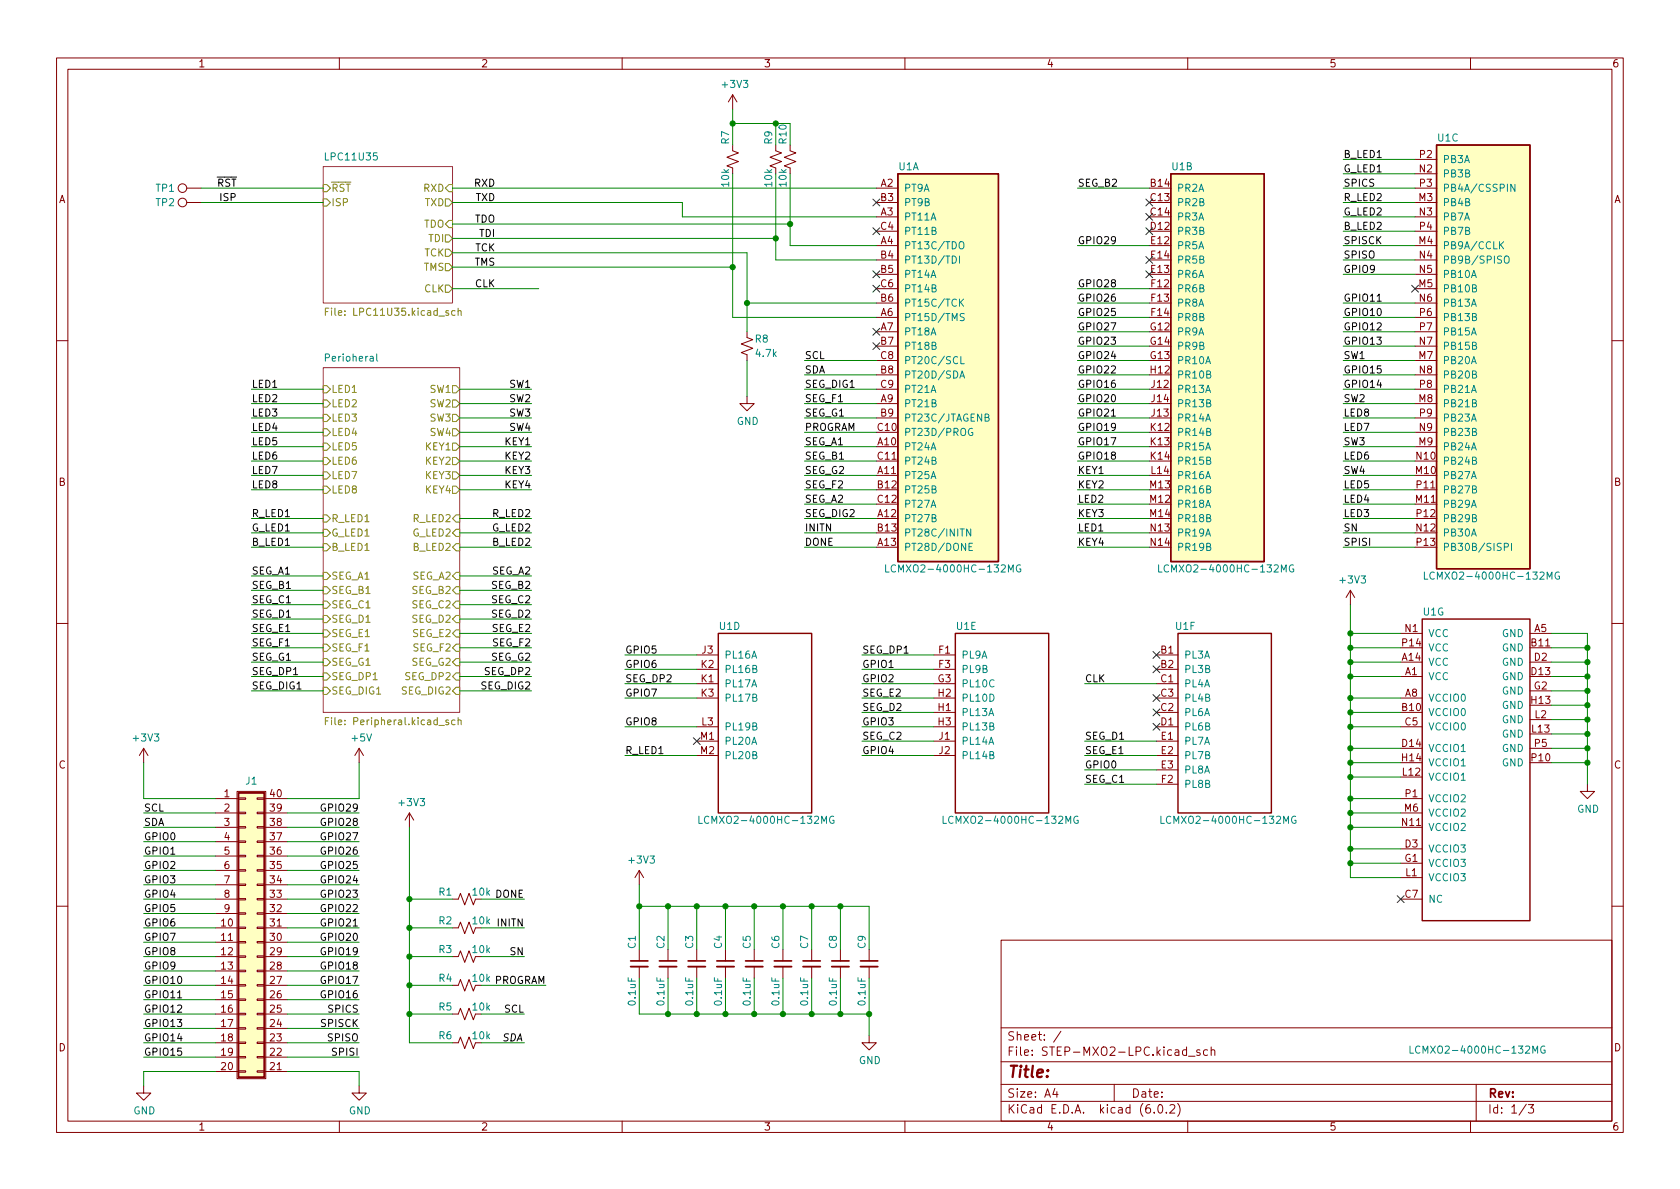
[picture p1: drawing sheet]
<svg xmlns="http://www.w3.org/2000/svg" width="297mm" height="210mm" viewBox="0 0 297 210" stroke-linecap="round" stroke-linejoin="round" font-family="sans-serif">
<g fill="none" stroke="#840000" stroke-width=".18">
<path d="M10 10.2h277v190.1h-277zM12 12.2h273v186.1h-273zM60 10.2v2M110 10.2v2M129.5 16.8l-.7 1.2M129.5 16.8v2.5M129.5 16.8l.8 1.2M160 10.2v2M210 10.2v2M260 10.2v2M33 35.8h2.6M33 33.3h2.6"/>
<path d="M129.5 25.6v1.1l1.1 .3-2.1 .8 2.1 .8-2.1 .7 1 .4M137.2 25.6v1.1l1 .3-2.1 .8 2.1 .8-2.1 .7 1.1 .4M139.7 25.6v1.1l1 .3-2 .8 2 .8-2 .7 1 .4M154.9 35.8h3.8M154.9 38.3h3.8M154.9 33.3h3.8M203.2 35.8h3.8M203.2 38.3h3.8M203.2 33.3h3.8M250.2 35.8h3.8M250.2 30.7h3.8M250.2 38.3h3.8"/>
<path d="M250.2 28.2h3.8M250.2 33.3h3.8M132.1 58.7v1l1 .4-2 .7 2 .8-2 .8 1 .3v1M154.9 43.4h3.8M154.9 51h3.8M154.9 46h3.8M154.9 48.5h3.8M154.9 53.6h3.8M154.9 40.9h3.8M154.9 56.1h3.8M154.9 58.7h3.8M203.2 43.4h3.8"/>
<path d="M203.2 51h3.8M203.2 46h3.8M203.2 48.5h3.8M203.2 53.6h3.8M203.2 40.9h3.8M203.2 56.1h3.8M203.2 58.7h3.8M250.2 43.4h3.8M250.2 51h3.8M250.2 46h3.8M250.2 48.5h3.8M250.2 53.6h3.8"/>
<path d="M250.2 40.9h3.8M250.2 56.1h3.8M250.2 58.7h3.8M10 60.2h2M132.1 70.1v1.3h1.2l-1.2 1.2-1.3-1.2h1.3M154.9 63.7h3.8M154.9 71.4h3.8M154.9 79h3.8M154.9 61.2h3.8M154.9 66.3h3.8M154.9 76.4h3.8M154.9 68.8h3.8"/>
<path d="M154.9 73.9h3.8M203.2 63.7h3.8M203.2 71.4h3.8M203.2 79h3.8M203.2 61.2h3.8M203.2 66.3h3.8M203.2 76.4h3.8M203.2 68.8h3.8M203.2 73.9h3.8M250.2 63.7h3.8M250.2 71.4h3.8M250.2 79h3.8"/>
<path d="M250.2 61.2h3.8M250.2 66.3h3.8M250.2 76.4h3.8M250.2 68.8h3.8M250.2 73.9h3.8M285 60.2h2M154.9 84.1h3.8M154.9 89.1h3.8M154.9 81.5h3.8M154.9 94.2h3.8M154.9 86.6h3.8M154.9 91.7h3.8"/>
<path d="M154.9 96.8h3.8M203.2 84.1h3.8M203.2 89.1h3.8M203.2 81.5h3.8M203.2 94.2h3.8M203.2 86.6h3.8M203.2 91.7h3.8M203.2 96.8h3.8M223.5 82.8h.1M250.2 84.1h3.8M250.2 89.1h3.8M250.2 81.5h3.8"/>
<path d="M250.2 94.2h3.8M250.2 86.6h3.8M250.2 91.7h3.8M250.2 96.8h3.8M10 110.2h2M123.2 115.8h3.8M123.2 118.4h3.8M165.1 115.8h3.8M165.1 118.4h3.8M204.5 115.8h3.8M204.5 118.4h3.8M238.8 104.4l-.8 1.3"/>
<path d="M238.8 104.4v2.5M238.8 104.4l.7 1.3M247.6 119.6h3.9M247.6 117.1h3.9M247.6 112h3.9M247.6 114.5h3.9M270.5 119.6h3.8M270.5 117.1h3.8M270.5 112h3.8M270.5 114.5h3.8M285 110.2h2M25.4 132.3l-.8 1.3"/>
<path d="M25.4 132.3v2.6M25.4 132.3l.8 1.3M41.9 139.9h5.1v50.8h-5.1zM63.5 132.3l-.8 1.3M63.5 132.3v2.6M63.5 132.3l.8 1.3M123.2 120.9h3.8M123.2 123.4h3.8M123.2 128.5h3.8M123.2 131.1h3.8M123.2 133.6h3.8M165.1 120.9h3.8"/>
<path d="M165.1 126h3.8M165.1 123.4h3.8M165.1 128.5h3.8M165.1 131.1h3.8M165.1 133.6h3.8M204.5 120.9h3.8M204.5 126h3.8M204.5 123.4h3.8M204.5 128.5h3.8M204.5 131.1h3.8M204.5 133.6h3.8M204.5 136.1h3.8"/>
<path d="M204.5 138.7h3.8M247.6 126h3.9M247.6 123.4h3.9M247.6 128.5h3.9M247.6 132.3h3.9M247.6 134.9h3.9M247.6 137.4h3.9M270.5 132.3h3.8M270.5 122.2h3.8M270.5 124.7h3.8M270.5 134.9h3.8M270.5 129.8h3.8"/>
<path d="M270.5 127.2h3.8M280.7 138.7v1.2h1.2l-1.2 1.3-1.3-1.3h1.3M38.1 159h4.1M38.1 143.8h4.1M38.1 146.3h4.1M38.1 141.2h4.1M38.1 156.5h4.1M38.1 153.9h4.1M38.1 151.4h4.1M38.1 148.8h4.1M42.2 158.9h1.2v.2h-1.2zM42.2 156.3h1.2v.3h-1.2z"/>
<path d="M42.2 153.8h1.2v.2h-1.2zM42.2 151.3h1.2v.2h-1.2zM42.2 148.7h1.2v.3h-1.2zM42.2 146.2h1.2v.2h-1.2zM42.2 143.6h1.2v.3h-1.2zM42.2 141.1h1.2v.2h-1.2zM45.5 158.9h1.2v.2h-1.2zM45.5 156.3h1.2v.3h-1.2zM45.5 153.8h1.2v.2h-1.2zM45.5 151.3h1.2v.2h-1.2zM45.5 148.7h1.2v.3h-1.2zM45.5 146.2h1.2v.2h-1.2z"/>
<path d="M45.5 143.6h1.2v.3h-1.2zM45.5 141.1h1.2v.2h-1.2zM46.7 159h4.1M46.7 143.8h4.1M46.7 146.3h4.1M46.7 141.2h4.1M46.7 156.5h4.1M46.7 153.9h4.1M46.7 151.4h4.1M46.7 148.8h4.1M72.4 143.8l-.8 1.2M72.4 143.8v2.5"/>
<path d="M72.4 143.8l.8 1.2M80 159h1l.4-1 .8 2 .7-2 .8 2 .4-1M113 153.9v2.6M113 153.9l-.7 1.3M113 153.9l.8 1.3M247.6 159h3.9M247.6 150.1h3.9M247.6 152.6h3.9M247.6 155.2h3.9M247.6 143.8h3.9M247.6 146.3h3.9M247.6 141.2h3.9"/>
<path d="M10 160.2h2M38.1 164.1h4.1M38.1 174.2h4.1M38.1 169.2h4.1M38.1 179.3h4.1M38.1 166.6h4.1M38.1 171.7h4.1M38.1 176.8h4.1M38.1 161.5h4.1M42.2 179.2h1.2v.2h-1.2zM42.2 176.7h1.2v.2h-1.2zM42.2 174.1h1.2v.3h-1.2z"/>
<path d="M42.2 171.6h1.2v.2h-1.2zM42.2 169h1.2v.3h-1.2zM42.2 166.5h1.2v.2h-1.2zM42.2 164h1.2v.2h-1.2zM42.2 161.4h1.2v.3h-1.2zM45.5 179.2h1.2v.2h-1.2zM45.5 176.7h1.2v.2h-1.2zM45.5 174.1h1.2v.3h-1.2zM45.5 171.6h1.2v.2h-1.2zM45.5 169h1.2v.3h-1.2zM45.5 166.5h1.2v.2h-1.2zM45.5 164h1.2v.2h-1.2z"/>
<path d="M45.5 161.4h1.2v.3h-1.2zM46.7 164.1h4.1M46.7 174.2h4.1M46.7 169.2h4.1M46.7 179.3h4.1M46.7 166.6h4.1M46.7 171.7h4.1M46.7 176.8h4.1M46.7 161.5h4.1M80 164.1h1l.4-1 .8 2 .7-2 .8 2 .4-1M80 174.2h1l.4-1 .8 2.1 .7-2.1 .8 2.1 .4-1.1M80 169.2h1l.4-1.1 .8 2.1 .7-2.1 .8 2.1 .4-1"/>
<path d="M80 179.3h1l.4-1 .8 2 .7-2 .8 2 .4-1M113 167.9v2M113 170.9v2.1M118.1 167.9v2M118.1 170.9v2.1M123.2 167.9v2M123.2 170.9v2.1M128.3 167.9v2M128.3 170.9v2.1M133.3 167.9v2M133.3 170.9v2.1M138.4 167.9v2"/>
<path d="M138.4 170.9v2.1M143.5 167.9v2M143.5 170.9v2.1M148.6 167.9v2M148.6 170.9v2.1M153.7 167.9v2M153.7 170.9v2.1M177 166.3h108v32h-108zM285 160.2h2M25.4 192v1.3h1.3l-1.3 1.3-1.3-1.3h1.3M38.1 184.4h4.1M38.1 181.9h4.1"/>
<path d="M38.1 186.9h4.1M38.1 189.5h4.1M42.2 189.4h1.2v.2h-1.2zM42.2 186.8h1.2v.3h-1.2zM42.2 184.3h1.2v.2h-1.2zM42.2 181.7h1.2v.3h-1.2zM45.5 189.4h1.2v.2h-1.2zM45.5 186.8h1.2v.3h-1.2zM45.5 184.3h1.2v.2h-1.2zM45.5 181.7h1.2v.3h-1.2zM46.7 184.4h4.1M46.7 181.9h4.1"/>
<path d="M46.7 186.9h4.1M46.7 189.5h4.1M60 198.3v2M63.5 192v1.3h1.3l-1.3 1.3-1.3-1.3h1.3M80 184.4h1l.4-1 .8 2 .7-2 .8 2 .4-1M110 198.3v2M153.7 183.1v1.3h1.2l-1.2 1.3-1.3-1.3h1.3M160 198.3v2M177 194.8h108M177 191.8h108M177 187.8h108M177 181.8h108"/>
<path d="M186.5 192.5l-.4 1h1M186.9 193v1M187.6 182.4l-1.3 1.9M197 191.8v3M204.1 196.7v.1M204.9 195.4l.2-.1a.81 .81 0 0 1 .6 .7 .81 .81 0 0 1-.3 .8h-.2a.81 .81 0 0 1-.6-.6 .81 .81 0 0 1 .3-.8zM206.2 196.7v.1M206.9 195.5l.5-.2 .2 .2 .1 .3-.9 1h.9M208.2 195.1a1.72 1.72 0 0 1 0 2.3M210 198.3v2M210.1 186.8h1.2M212.1 185.7l-.3-.1-.2 .2v.3l.5 .1v.4h-.5"/>
<path d="M213.5 185.7l-.4-.1-.3 .3v.4l.1 .3h.6M214.1 185.8l.3-.2 .3 .1 .1 .9M214.1 185.1v1.5M260 198.3v2M261 191.8v6.5M269.9 195.3l-1.3 1.9M270.2 195.3h1l-.6 .6 .5 .1v.7l-.2 .1h-.5l-.2-.1"/>
<circle cx="32.3" cy="33.3" r=".76"/>
<circle cx="32.3" cy="35.8" r=".76"/>
</g>
<g fill="#fff" stroke="#fff" stroke-width=".18">
<path d="M57.1 29.5h22.9v24.1h-22.9z"/>
<path d="M57.1 65h24.2v61h-24.2z"/>
</g>
<path d="M57.1 29.5h22.9v24.1h-22.9zM57.1 65h24.2v61h-24.2z" fill="none" stroke="#840084" stroke-width=".18"/>
<g fill="none" stroke="#848400" stroke-width=".18">
<path d="M57.1 32.6h.7l.6 .7-.6 .6h-.7zM57.1 35.2h.7l.6 .6-.6 .6h-.7zM78.7 35.2h.7l.6 .6-.6 .6h-.7zM78.7 33.3l.7-.7h.6v1.3h-.6zM78.7 39.6l.7-.6h.6v1.3h-.6zM57.5 55.1h.5M58.1 54.5h-.6v1.3M78.7 41.5h.7l.6 .7-.6 .6h-.7zM78.7 46.6h.7l.6 .6-.6 .7h-.7zM78.7 44.1h.7l.6 .6-.6 .6h-.7zM78.7 50.4h.7l.6 .6-.6 .7h-.7zM80.5 55l-.4-.1-.3 .3 .2 .5h.5"/>
<path d="M81 55l.2-.1 .3 .1v.8M81 54.5v1.3M57.1 78.4h.7l.6 .6-.6 .6h-.7zM57.1 75.8h.7l.6 .6-.6 .7h-.7zM57.1 73.3h.7l.6 .6-.6 .6h-.7zM57.1 70.7h.7l.6 .7-.6 .6h-.7zM57.1 68.2h.7l.6 .6-.6 .7h-.7zM80 68.2h.6l.7 .6-.7 .7h-.6zM80 78.4h.6l.7 .6-.7 .6h-.6zM80 75.8h.6l.7 .6-.7 .7h-.6zM80 73.3h.6l.7 .6-.7 .6h-.6zM80 70.7h.6l.7 .7-.7 .6h-.6z"/>
<path d="M57.1 96.1h.7l.6 .7-.6 .6h-.7zM57.1 93.6h.7l.6 .6-.6 .7h-.7zM57.1 91.1h.7l.6 .6-.6 .6h-.7zM57.1 86h.7l.6 .6-.6 .6h-.7zM57.1 83.4h.7l.6 .7-.6 .6h-.7zM57.1 80.9h.7l.6 .6-.6 .7h-.7zM80 80.9h.6l.7 .6-.7 .7h-.6zM80 83.4h.6l.7 .7-.7 .6h-.6zM80 86h.6l.7 .6-.7 .6h-.6zM80 96.8l.6-.7h.7v1.3h-.7zM80.6 93.6h.7v1.3h-.7l-.6-.7zM80.6 91.1h.7v1.2h-.7l-.6-.6z"/>
<path d="M57.1 101.2h.7l.6 .6-.6 .7h-.7zM57.1 103.8h.7l.6 .6-.6 .6h-.7zM57.1 106.3h.7l.6 .6-.6 .7h-.7zM57.1 108.8h.7l.6 .7-.6 .6h-.7zM57.1 111.4h.7l.6 .6-.6 .6h-.7zM57.1 113.9h.7l.6 .6-.6 .7h-.7zM57.1 116.5h.7l.6 .6-.6 .6h-.7zM57.1 119h.7l.6 .6-.6 .7h-.7zM80 104.4l.6-.6h.7v1.2h-.7zM80 114.5l.6-.6h.7v1.3h-.7zM80.6 101.2h.7v1.3h-.7l-.6-.7zM80.6 106.3h.7v1.3h-.7l-.6-.7z"/>
<path d="M80.6 108.8h.7v1.3h-.7l-.6-.6zM80.6 111.4h.7v1.2h-.7l-.6-.6zM80.6 116.5h.7v1.2h-.7l-.6-.6zM80.6 119h.7v1.3h-.7l-.6-.7zM57.1 121.5h.7l.6 .7-.6 .6h-.7zM57.5 127.5h.5M58.1 126.9h-.6v1.3M80.5 127.4l-.4-.1-.3 .3 .2 .5h.5M80.6 121.5h.7v1.3h-.7l-.6-.6zM81 127.4l.2-.1 .3 .1v.8M81 126.9v1.3"/>
</g>
<g fill="none" stroke="#008484" stroke-width=".18">
<path d="M267.9 32.6v1.2l-.8-1.2v1.2M168.4 45.3a.64 .64 0 0 1 .7 .6 .64 .64 0 0 1-.7 .6zM169.6 42.9l.3-.2a.43 .43 0 0 1 .5 .5v.4a.42 .42 0 0 1-.4 .4 .42 .42 0 0 1-.4-.4zM169.6 45.3v1.2M169.8 53.4l.6 .8M170.4 52.9l-.8 .7M170.5 55.5l-.5-.1-.2 .2v.3l.6 .3 .1 .3-.3 .2-.4-.1M260.4 51l.5-.1 .1-.2v-.2l-.6-.1v1.2h.4l.2-.1 .1-.3-.3-.2M260.4 56h.5l.1-.2v-.2l-.6-.2v1.3h.4l.2-.1 .1-.3-.3-.3M265.3 43.3l.6 .7M265.9 42.7l-.8 .8M266 45.5l.3-.2a.43 .43 0 0 1 .5 .4v.4a.42 .42 0 0 1-.4 .5 .42 .42 0 0 1-.4-.5z"/>
<path d="M66.6 62.6v1.1l.2 .2M169.7 66.9l.4-1.3 .4 1.3M169.8 66.5h.6M169.9 63.1v1.2h.6M171.9 75.8a.59 .59 0 0 0-.7 .6 .59 .59 0 0 0 .7 .6l.1-.5h-.2M174.2 73.8h.5l.1-.2v-.3l-.6-.1v1.3h.5l.1-.1 .1-.3-.3-.3M260.4 71.3l.5-.1 .1-.2v-.2l-.6-.1v1.2h.4l.2-.1 .1-.3-.3-.2M260.4 61.1h.5l.1-.2v-.3l-.6-.1v1.3h.4l.2-.1 .1-.3-.3-.3M260.4 66.2l.5-.1 .1-.1v-.3l-.6-.1v1.3h.4l.2-.2 .1-.3-.3-.2M260.4 76.4l.5-.1 .1-.2v-.2l-.6-.1v1.2h.4l.2-.1 .1-.3-.3-.2M156.6 99.9v1.3h.6M171.3 96.7h.5"/>
<path d="M171.6 93.5v1.3l-.7-1.3v1.3M171.9 96.1h-.6v1.2h.6M180.4 99.9a.59 .59 0 0 0-.7 .6 .59 .59 0 0 0 .7 .6l.1-.5h-.3M204.9 99.9v1.3h.6M228.7 99.9a.59 .59 0 0 0-.8 .6 .59 .59 0 0 0 .8 .6v-.5h-.2M260.4 81.4h.5l.1-.2v-.2l-.6-.2v1.3h.4l.2-.1 .1-.3-.3-.3M260.4 86.5h.5l.1-.2v-.3l-.6-.1v1.3h.4l.2-.1 .1-.3-.3-.3M260.4 91.6l.5-.1 .1-.1v-.3l-.6-.1v1.3h.4l.2-.2 .1-.3-.3-.2M266 96.7h.6l.1-.2-.1-.3-.6-.1v1.2M267.2 96.1v1.2M158.3 100a.6 .6 0 0 0-.8 .4 .6 .6 0 0 0 .6 .8l.2-.2M206.6 100a.6 .6 0 0 0-.8 .4 .6 .6 0 0 0 .6 .8l.2-.2"/>
<path d="M251.8 101.2v1.2h.6M253.6 101.3a.6 .6 0 0 0-.8 .4 .6 .6 0 0 0 .6 .7l.2-.1M275.7 101.2a.59 .59 0 0 0-.8 .6 .59 .59 0 0 0 .8 .6v-.5h-.2M123.6 144.3v1.3h.6M125.3 144.5a.6 .6 0 0 0-.8 .4 .6 .6 0 0 0 .6 .7l.2-.1M147.4 144.4a.59 .59 0 0 0-.7 .6 .59 .59 0 0 0 .7 .5l.1-.4h-.3M166.8 144.3v1.3h.6M168.5 144.5a.6 .6 0 0 0-.8 .4 .6 .6 0 0 0 .6 .7l.2-.1M190.6 144.4a.59 .59 0 0 0-.8 .6 .59 .59 0 0 0 .8 .5v-.4h-.2M205.3 144.3v1.3h.6M207 144.5a.6 .6 0 0 0-.8 .4 .6 .6 0 0 0 .6 .7l.2-.1M229.1 144.4a.59 .59 0 0 0-.7 .6 .59 .59 0 0 0 .7 .5v-.4h-.2"/>
<path d="M249.3 185v1.2h.6M251.1 185.1a.6 .6 0 0 0-.9 .4 .6 .6 0 0 0 .6 .7l.3-.1M273.1 185a.59 .59 0 0 0-.7 .6 .59 .59 0 0 0 .7 .6l.1-.5h-.3"/>
</g>
<path d="M158.7 30.7h17.8v68.6h-17.8zM207 30.7h16.5v68.6h-16.5zM254 25.6h16.5v75h-16.5zM127 112h16.5v31.8h-16.5zM168.9 112h16.5v31.8h-16.5zM208.3 112h16.5v31.8h-16.5zM251.5 109.5h19v53.3h-19zM42.2 140.2h4.5v50.3h-4.5z" fill="none" stroke="#840000" stroke-width=".25"/>
<path d="M111.5 170.9h3.1M116.6 170.9h3M121.7 170.9h3M126.7 170.9h3.1M131.8 170.9h3.1M136.9 170.9h3.1M142 170.9h3M147.1 170.9h3M152.1 170.9h3.1" fill="none" stroke="#840000" stroke-width=".33"/>
<path d="M111.5 169.9h3.1M116.6 169.9h3M121.7 169.9h3M126.7 169.9h3.1M131.8 169.9h3.1M136.9 169.9h3.1M142 169.9h3M147.1 169.9h3M152.1 169.9h3.1" fill="none" stroke="#840000" stroke-width=".3"/>
<g fill="#ffffc2" stroke="#ffffc2" stroke-width=".18">
<path d="M254 25.6h16.5v75h-16.5z"/>
<path d="M207 30.7h16.5v68.6h-16.5z"/>
<path d="M158.7 30.7h17.8v68.6h-17.8z"/>
<path d="M42.2 140.2h4.5v50.3h-4.5z"/>
</g>
<path d="M243.5 53.3h.7M196.5 73.6h.7M31.4 176.5h.7" fill="none" stroke="#000" stroke-width=".18"/>
<g fill="none" stroke="#008400" stroke-width=".18">
<path d="M129.5 19.3v6.3M35.6 33.3h21.5M35.6 35.8h21.5M80 33.3h74.9M80 35.8h40.6v2.5h34.3M80 39.6h59.7M129.5 30.7v25.4h25.4M129.5 21.8h10.2v3.8M137.2 21.8v3.8M137.2 30.7v15.3h17.7M139.7 30.7v12.7h15.2M190.5 33.3h12.7"/>
<path d="M237.5 33.3h12.7M237.5 38.3h12.7M237.5 30.7h12.7M237.5 28.2h12.7M237.5 35.8h12.7M80 51h15.2M80 42.2h57.2M80 47.2h49.5M80 44.7h52.1v14M132.1 53.6h22.8M190.5 58.7h12.7M190.5 56.1h12.7"/>
<path d="M190.5 43.4h12.7M190.5 51h12.7M190.5 53.6h12.7M237.5 58.7h12.7M237.5 56.1h12.7M237.5 43.4h12.7M237.5 53.6h12.7M237.5 46h12.7M237.5 48.5h12.7M237.5 40.9h12.7M44.4 71.4h12.7M44.4 68.8h12.7"/>
<path d="M44.4 73.9h12.7M44.4 76.4h12.7M44.4 79h12.7M81.3 71.4h12.7M81.3 68.8h12.7M81.3 73.9h12.7M81.3 76.4h12.7M81.3 79h12.7M132.1 63.7v6.4M142.2 71.4h12.7M142.2 68.8h12.7M142.2 73.9h12.7"/>
<path d="M142.2 66.3h12.7M142.2 63.7h12.7M142.2 76.4h12.7M142.2 79h12.7M190.5 61.2h12.7M190.5 71.4h12.7M190.5 68.8h12.7M190.5 73.9h12.7M190.5 66.3h12.7M190.5 63.7h12.7M190.5 76.4h12.7M190.5 79h12.7"/>
<path d="M237.5 61.2h12.7M237.5 71.4h12.7M237.5 68.8h12.7M237.5 73.9h12.7M237.5 66.3h12.7M237.5 63.7h12.7M237.5 76.4h12.7M237.5 79h12.7M44.4 81.5h12.7M44.4 84.1h12.7M44.4 91.7h12.7M44.4 96.8h12.7"/>
<path d="M44.4 94.2h12.7M44.4 86.6h12.7M81.3 81.5h12.7M81.3 84.1h12.7M81.3 91.7h12.7M81.3 96.8h12.7M81.3 94.2h12.7M81.3 86.6h12.7M142.2 81.5h12.7M142.2 84.1h12.7M142.2 89.1h12.7M142.2 91.7h12.7"/>
<path d="M142.2 96.8h12.7M142.2 94.2h12.7M142.2 86.6h12.7M190.5 81.5h12.7M190.5 84.1h12.7M190.5 89.1h12.7M190.5 91.7h12.7M190.5 96.8h12.7M190.5 94.2h12.7M190.5 86.6h12.7M237.5 81.5h12.7M237.5 84.1h12.7"/>
<path d="M237.5 89.1h12.7M237.5 91.7h12.7M237.5 96.8h12.7M237.5 94.2h12.7M237.5 86.6h12.7M44.4 114.5h12.7M44.4 112h12.7M44.4 117.1h12.7M44.4 119.6h12.7M44.4 104.4h12.7M44.4 101.8h12.7M44.4 109.5h12.7"/>
<path d="M44.4 106.9h12.7M81.3 114.5h12.7M81.3 112h12.7M81.3 117.1h12.7M81.3 119.6h12.7M81.3 104.4h12.7M81.3 101.8h12.7M81.3 109.5h12.7M81.3 106.9h12.7M110.5 115.8h12.7M110.5 118.4h12.7M152.4 115.8h12.7"/>
<path d="M152.4 118.4h12.7M238.8 114.5h8.8M238.8 112h8.8M238.8 106.9v48.3h8.8M238.8 117.1h8.8M238.8 119.6h8.8M274.3 112h6.4v26.7M274.3 114.5h6.4M274.3 117.1h6.4M274.3 119.6h6.4M25.4 134.9v6.3h12.7M44.4 122.2h12.7"/>
<path d="M63.5 134.9v6.3h-12.7M81.3 122.2h12.7M110.5 123.4h12.7M110.5 128.5h12.7M110.5 120.9h12.7M110.5 133.6h12.7M152.4 126h12.7M152.4 123.4h12.7M152.4 128.5h12.7M152.4 120.9h12.7M152.4 133.6h12.7M152.4 131.1h12.7"/>
<path d="M191.8 120.9h12.7M191.8 133.6h12.7M191.8 131.1h12.7M191.8 138.7h12.7M191.8 136.1h12.7M238.8 134.9h8.8M238.8 132.3h8.8M238.8 126h8.8M238.8 123.4h8.8M238.8 128.5h8.8M238.8 137.4h8.8M274.3 134.9h6.4"/>
<path d="M274.3 122.2h6.4M274.3 124.7h6.4M274.3 127.2h6.4M274.3 132.3h6.4M274.3 129.8h6.4M25.4 143.8h12.7M25.4 146.3h12.7M25.4 159h12.7M25.4 156.5h12.7M25.4 153.9h12.7M25.4 151.4h12.7M25.4 148.8h12.7"/>
<path d="M50.8 143.8h12.7M50.8 146.3h12.7M50.8 159h12.7M50.8 156.5h12.7M50.8 153.9h12.7M50.8 151.4h12.7M50.8 148.8h12.7M72.4 159h7.6M72.4 146.3v38.1h7.6M85.1 159h7.6M113 156.5v11.4M238.8 141.2h8.8"/>
<path d="M238.8 143.8h8.8M238.8 146.3h8.8M238.8 150.1h8.8M238.8 152.6h8.8M25.4 179.3h12.7M25.4 174.2h12.7M25.4 169.2h12.7M25.4 164.1h12.7M25.4 176.8h12.7M25.4 171.7h12.7M25.4 161.5h12.7M25.4 166.6h12.7"/>
<path d="M50.8 179.3h12.7M50.8 174.2h12.7M50.8 169.2h12.7M50.8 164.1h12.7M50.8 176.8h12.7M50.8 171.7h12.7M50.8 161.5h12.7M50.8 166.6h12.7M72.4 179.3h7.6M72.4 174.2h7.6M72.4 169.2h7.6M72.4 164.1h7.6"/>
<path d="M85.1 179.3h7.6M85.1 174.2h11.4M85.1 169.2h7.6M85.1 164.1h7.6M113 160.3h40.7v7.6M113 173v6.3h40.7M118.1 160.3v7.6M118.1 173v6.3M123.2 160.3v7.6M123.2 173v6.3M128.3 160.3v7.6M128.3 173v6.3"/>
<path d="M133.3 160.3v7.6M133.3 173v6.3M138.4 160.3v7.6M138.4 173v6.3M143.5 160.3v7.6M143.5 173v6.3M148.6 160.3v7.6M148.6 173v6.3M153.7 173v10.1M25.4 184.4h12.7M25.4 181.9h12.7M25.4 186.9h12.7"/>
<path d="M38.1 189.5h-12.7v2.5M50.8 189.5h12.7v2.5M50.8 184.4h12.7M50.8 181.9h12.7M50.8 186.9h12.7M85.1 184.4h7.6"/>
</g>
<g fill="none" stroke="#000084" stroke-width=".18">
<path d="M154.3 35.2l1.2 1.2M155.5 35.2l-1.2 1.2M202.6 35.2l1.2 1.2M202.6 37.7l1.2 1.3M203.8 35.2l-1.2 1.2M203.8 37.7l-1.2 1.3M154.3 40.3l1.2 1.2M154.3 47.9l1.2 1.2M154.3 50.4l1.2 1.3M154.3 58.1l1.2 1.2M155.5 40.3l-1.2 1.2M155.5 47.9l-1.2 1.2"/>
<path d="M155.5 50.4l-1.2 1.3M155.5 58.1l-1.2 1.2M202.6 40.3l1.2 1.2M202.6 45.4l1.2 1.2M202.6 47.9l1.2 1.2M203.8 40.3l-1.2 1.2M203.8 45.4l-1.2 1.2M203.8 47.9l-1.2 1.2M249.6 50.4l1.2 1.3M250.8 50.4l-1.2 1.3M154.3 60.6l1.2 1.2M155.5 60.6l-1.2 1.2"/>
<path d="M203.9 115.2l1.2 1.2M203.9 117.7l1.2 1.3M205.1 115.2l-1.2 1.2M205.1 117.7l-1.2 1.3M122.6 130.4l1.2 1.3M123.8 130.4l-1.2 1.3M203.9 127.9l1.2 1.2M203.9 125.4l1.2 1.2M203.9 122.8l1.2 1.2M205.1 127.9l-1.2 1.2M205.1 125.4l-1.2 1.2M205.1 122.8l-1.2 1.2"/>
<path d="M247 158.4l1.3 1.2M248.3 158.4l-1.3 1.2"/>
</g>
<g fill="#008400" stroke="#008400" stroke-width=".18">
<circle cx="280.7" cy="114.5" r=".46"/>
<circle cx="280.7" cy="122.2" r=".46"/>
<circle cx="280.7" cy="124.7" r=".46"/>
<circle cx="280.7" cy="119.6" r=".46"/>
<circle cx="280.7" cy="134.9" r=".46"/>
<circle cx="238.8" cy="112" r=".46"/>
<circle cx="238.8" cy="114.5" r=".46"/>
<circle cx="280.7" cy="117.1" r=".46"/>
<circle cx="280.7" cy="127.2" r=".46"/>
<circle cx="280.7" cy="132.3" r=".46"/>
<circle cx="280.7" cy="129.8" r=".46"/>
<circle cx="238.8" cy="128.5" r=".46"/>
<circle cx="238.8" cy="137.4" r=".46"/>
<circle cx="238.8" cy="141.2" r=".46"/>
<circle cx="238.8" cy="152.6" r=".46"/>
<circle cx="238.8" cy="150.1" r=".46"/>
<circle cx="238.8" cy="132.3" r=".46"/>
<circle cx="238.8" cy="134.9" r=".46"/>
<circle cx="238.8" cy="143.8" r=".46"/>
<circle cx="238.8" cy="146.3" r=".46"/>
<circle cx="238.8" cy="126" r=".46"/>
<circle cx="238.8" cy="123.4" r=".46"/>
<circle cx="238.8" cy="117.1" r=".46"/>
<circle cx="238.8" cy="119.6" r=".46"/>
<circle cx="139.7" cy="39.6" r=".46"/>
<circle cx="137.2" cy="42.2" r=".46"/>
<circle cx="132.1" cy="53.6" r=".46"/>
<circle cx="129.5" cy="47.2" r=".46"/>
<circle cx="72.4" cy="164.1" r=".46"/>
<circle cx="72.4" cy="159" r=".46"/>
<circle cx="129.5" cy="21.8" r=".46"/>
<circle cx="137.2" cy="21.8" r=".46"/>
<circle cx="143.5" cy="160.3" r=".46"/>
<circle cx="113" cy="160.3" r=".46"/>
<circle cx="118.1" cy="179.3" r=".46"/>
<circle cx="72.4" cy="169.2" r=".46"/>
<circle cx="72.4" cy="174.2" r=".46"/>
<circle cx="72.4" cy="179.3" r=".46"/>
<circle cx="153.7" cy="179.3" r=".46"/>
<circle cx="148.6" cy="160.3" r=".46"/>
<circle cx="143.5" cy="179.3" r=".46"/>
<circle cx="148.6" cy="179.3" r=".46"/>
<circle cx="128.3" cy="179.3" r=".46"/>
<circle cx="133.3" cy="179.3" r=".46"/>
<circle cx="123.2" cy="179.3" r=".46"/>
<circle cx="118.1" cy="160.3" r=".46"/>
<circle cx="133.3" cy="160.3" r=".46"/>
<circle cx="128.3" cy="160.3" r=".46"/>
<circle cx="123.2" cy="160.3" r=".46"/>
<circle cx="138.4" cy="160.3" r=".46"/>
<circle cx="138.4" cy="179.3" r=".46"/>
</g>
<text font-size="2.8" fill="#840000" x="178" y="190.6">Title:</text>
<g font-size="2.1" fill="#840000">
<text x="178" y="184">Sheet: /</text>
<text x="178" y="186.7">File: STEP-MXO2-LPC.kicad_sch</text>
<text x="178" y="196.9">KiCad E.D.A. kicad (6.0.2)</text>
<text x="178" y="194.1">Size: A4</text>
<text x="200" y="194.1">Date:</text>
<text x="263" y="194.1">Rev:</text>
<text x="263" y="196.9">Id: 1/3</text>
</g>
<g font-size="1.8" fill="#840000">
<text x="35" y="11.9">1</text>
<text x="85" y="11.9">2</text>
<text x="135" y="11.9">3</text>
<text x="185" y="11.9">4</text>
<text x="235" y="11.9">5</text>
<text x="285" y="11.9">6</text>
<text x="251" y="27.9">P2</text>
<text x="10.3" y="35.9">A</text>
<text x="155.7" y="33">A2</text>
<text x="155.7" y="35.6">B3</text>
<text x="203.5" y="33">B14</text>
<text x="203.5" y="35.6">C13</text>
<text x="250.9" y="35.6">M3</text>
<text x="251" y="30.5">N2</text>
<text x="251" y="33">P3</text>
<text x="285.3" y="35.9">A</text>
<text x="155.7" y="38.1">A3</text>
<text x="155.7" y="40.6">C4</text>
<text x="203.5" y="38.1">C14</text>
<text x="203.5" y="40.6">D12</text>
<text x="251" y="38.1">N3</text>
<text x="251" y="40.6">P4</text>
<text x="155.7" y="43.2">A4</text>
<text x="155.7" y="45.7">B4</text>
<text x="203.5" y="43.2">E12</text>
<text x="203.5" y="45.7">E14</text>
<text x="250.9" y="43.2">M4</text>
<text x="251" y="45.7">N4</text>
<text x="155.7" y="48.3">B5</text>
<text x="155.7" y="53.3">B6</text>
<text x="155.7" y="50.8">C6</text>
<text x="203.5" y="48.3">E13</text>
<text x="203.6" y="50.8">F12</text>
<text x="203.6" y="53.3">F13</text>
<text x="250.9" y="50.8">M5</text>
<text x="251" y="48.3">N5</text>
<text x="251" y="53.3">N6</text>
<text x="155.7" y="55.9">A6</text>
<text x="155.7" y="58.4">A7</text>
<text x="203.4" y="58.4">G12</text>
<text x="203.6" y="55.9">F14</text>
<text x="251" y="55.9">P6</text>
<text x="251" y="58.4">P7</text>
<text x="155.7" y="61">B7</text>
<text x="155.7" y="63.5">C8</text>
<text x="203.4" y="63.5">G13</text>
<text x="203.4" y="61">G14</text>
<text x="250.9" y="63.5">M7</text>
<text x="251" y="61">N7</text>
<text x="155.7" y="71.1">A9</text>
<text x="155.7" y="66">B8</text>
<text x="155.7" y="68.6">C9</text>
<text x="203.5" y="66">H12</text>
<text x="203.6" y="68.6">J12</text>
<text x="203.6" y="71.1">J14</text>
<text x="250.9" y="71.1">M8</text>
<text x="251" y="66">N8</text>
<text x="251" y="68.6">P8</text>
<text x="155.2" y="76.2">C10</text>
<text x="155.7" y="73.7">B9</text>
<text x="203.5" y="76.2">K12</text>
<text x="203.6" y="73.7">J13</text>
<text x="251" y="76.2">N9</text>
<text x="251" y="73.7">P9</text>
<text x="155.2" y="78.7">A10</text>
<text x="155.2" y="83.8">A11</text>
<text x="155.2" y="81.3">C11</text>
<text x="203.5" y="78.7">K13</text>
<text x="203.5" y="81.3">K14</text>
<text x="203.6" y="83.8">L14</text>
<text x="250.4" y="83.8">M10</text>
<text x="250.5" y="81.3">N10</text>
<text x="250.9" y="78.7">M9</text>
<text x="10.3" y="85.9">B</text>
<text x="155.2" y="86.4">B12</text>
<text x="155.2" y="88.9">C12</text>
<text x="203.4" y="88.9">M12</text>
<text x="203.4" y="86.4">M13</text>
<text x="250.4" y="88.9">M11</text>
<text x="250.5" y="86.4">P11</text>
<text x="285.3" y="85.9">B</text>
<text x="155.2" y="91.4">A12</text>
<text x="155.2" y="94">B13</text>
<text x="203.4" y="91.4">M14</text>
<text x="203.5" y="94">N13</text>
<text x="250.5" y="94">N12</text>
<text x="250.5" y="91.4">P12</text>
<text x="155.2" y="96.5">A13</text>
<text x="203.5" y="96.5">N14</text>
<text x="250.5" y="96.5">P13</text>
<text x="248.4" y="111.8">N1</text>
<text x="271.3" y="111.8">A5</text>
<text x="124" y="118.1">K2</text>
<text x="124.1" y="115.6">J3</text>
<text x="166" y="115.6">F1</text>
<text x="166" y="118.1">F3</text>
<text x="205.2" y="115.6">B1</text>
<text x="205.2" y="118.1">B2</text>
<text x="247.9" y="116.8">A14</text>
<text x="248" y="114.3">P14</text>
<text x="248.4" y="119.4">A1</text>
<text x="270.8" y="114.3">B11</text>
<text x="270.8" y="119.4">D13</text>
<text x="271.3" y="116.8">D2</text>
<text x="124" y="120.6">K1</text>
<text x="124" y="123.2">K3</text>
<text x="165.8" y="120.6">G3</text>
<text x="165.9" y="125.7">H1</text>
<text x="165.9" y="123.2">H2</text>
<text x="205.2" y="120.6">C1</text>
<text x="205.2" y="125.7">C2</text>
<text x="205.2" y="123.2">C3</text>
<text x="247.9" y="125.7">B10</text>
<text x="248.4" y="123.2">A8</text>
<text x="270.8" y="124.5">H13</text>
<text x="271.2" y="121.9">G2</text>
<text x="123.9" y="130.8">M1</text>
<text x="124.1" y="128.3">L3</text>
<text x="165.9" y="128.3">H3</text>
<text x="166" y="130.8">J1</text>
<text x="205.2" y="128.3">D1</text>
<text x="205.3" y="130.8">E1</text>
<text x="248.4" y="128.3">C5</text>
<text x="270.9" y="129.5">L13</text>
<text x="271.4" y="127">L2</text>
<text x="10.3" y="135.9">C</text>
<text x="123.9" y="133.3">M2</text>
<text x="166" y="133.3">J2</text>
<text x="205.3" y="133.3">E2</text>
<text x="205.3" y="135.9">E3</text>
<text x="247.9" y="132.1">D14</text>
<text x="247.9" y="134.6">H14</text>
<text x="248" y="137.2">L12</text>
<text x="270.8" y="134.6">P10</text>
<text x="271.3" y="132.1">P5</text>
<text x="285.3" y="135.9">C</text>
<text x="39.6" y="141">1</text>
<text x="39.6" y="143.5">2</text>
<text x="47.8" y="143.5">39</text>
<text x="47.8" y="141">40</text>
<text x="205.3" y="138.4">F2</text>
<text x="248.3" y="143.5">M6</text>
<text x="248.5" y="141">P1</text>
<text x="39.6" y="146">3</text>
<text x="39.6" y="148.6">4</text>
<text x="47.8" y="148.6">37</text>
<text x="47.8" y="146">38</text>
<text x="247.9" y="146">N11</text>
<text x="248.4" y="149.9">D3</text>
<text x="39.6" y="151.1">5</text>
<text x="39.6" y="153.7">6</text>
<text x="47.8" y="153.7">35</text>
<text x="47.8" y="151.1">36</text>
<text x="248.4" y="152.4">G1</text>
<text x="248.5" y="154.9">L1</text>
<text x="39.6" y="156.2">7</text>
<text x="39.6" y="158.7">8</text>
<text x="39.6" y="161.3">9</text>
<text x="47.8" y="161.3">32</text>
<text x="47.8" y="158.7">33</text>
<text x="47.8" y="156.2">34</text>
<text x="248.4" y="158.7">C7</text>
<text x="39.1" y="163.8">10</text>
<text x="39.1" y="166.4">11</text>
<text x="47.8" y="166.4">30</text>
<text x="47.8" y="163.8">31</text>
<text x="39.1" y="168.9">12</text>
<text x="39.1" y="171.4">13</text>
<text x="39.1" y="174">14</text>
<text x="47.8" y="174">27</text>
<text x="47.8" y="171.4">28</text>
<text x="47.8" y="168.9">29</text>
<text x="39.1" y="176.5">15</text>
<text x="39.1" y="179.1">16</text>
<text x="47.8" y="179.1">25</text>
<text x="47.8" y="176.5">26</text>
<text x="10.3" y="185.9">D</text>
<text x="39.1" y="181.6">17</text>
<text x="39.1" y="184.1">18</text>
<text x="47.8" y="184.1">23</text>
<text x="47.8" y="181.6">24</text>
<text x="285.3" y="185.9">D</text>
<text x="39.1" y="186.7">19</text>
<text x="39.1" y="189.2">20</text>
<text x="47.8" y="189.2">21</text>
<text x="47.8" y="186.7">22</text>
<text x="35" y="199.9">1</text>
<text x="85" y="199.9">2</text>
<text x="135" y="199.9">3</text>
<text x="185" y="199.9">4</text>
<text x="235" y="199.9">5</text>
<text x="285" y="199.9">6</text>
</g>
<g font-size="1.8" fill="#008484">
<text x="127.8" y="15.5">+3V3</text>
<text x="57.7" y="28.4">LPC11U35</text>
<text x="128.9" y="25.5" transform="rotate(-90 128.9 25.5)">R7</text>
<text x="136.5" y="25.5" transform="rotate(-90 136.5 25.5)">R9</text>
<text x="139.1" y="25.3" transform="rotate(-90 139.1 25.3)">R10</text>
<text x="254.2" y="25">U1C</text>
<text x="255" y="28.8">PB3A</text>
<text x="27.6" y="33.9">TP1</text>
<text x="128.9" y="32.9" transform="rotate(-90 128.9 32.9)">10k</text>
<text x="136.5" y="32.9" transform="rotate(-90 136.5 32.9)">10k</text>
<text x="139.1" y="32.9" transform="rotate(-90 139.1 32.9)">10k</text>
<text x="158.9" y="30.1">U1A</text>
<text x="159.8" y="33.9">PT9A</text>
<text x="207.2" y="30.1">U1B</text>
<text x="208" y="33.9">PR2A</text>
<text x="255" y="31.4">PB3B</text>
<text x="255" y="33.9">PB4A/CSSPIN</text>
<text x="27.6" y="36.4">TP2</text>
<text x="159.8" y="39">PT11A</text>
<text x="159.8" y="36.4">PT9B</text>
<text x="159.8" y="41.5">PT11B</text>
<text x="208" y="36.4">PR2B</text>
<text x="208" y="39">PR3A</text>
<text x="208" y="41.5">PR3B</text>
<text x="255" y="36.4">PB4B</text>
<text x="255" y="39">PB7A</text>
<text x="255" y="41.5">PB7B</text>
<text x="159.8" y="44.1">PT13C/TDO</text>
<text x="159.8" y="46.6">PT13D/TDI</text>
<text x="208" y="44.1">PR5A</text>
<text x="208" y="46.6">PR5B</text>
<text x="255" y="44.1">PB9A/CCLK</text>
<text x="255" y="46.6">PB9B/SPISO</text>
<text x="159.8" y="49.1">PT14A</text>
<text x="159.8" y="51.7">PT14B</text>
<text x="208" y="49.1">PR6A</text>
<text x="208" y="51.7">PR6B</text>
<text x="255" y="51.7">PB10B</text>
<text x="255" y="49.1">PB10A</text>
<text x="159.8" y="56.8">PT15D/TMS</text>
<text x="159.8" y="59.3">PT18A</text>
<text x="159.8" y="54.2">PT15C/TCK</text>
<text x="208" y="54.2">PR8A</text>
<text x="208" y="56.8">PR8B</text>
<text x="208" y="59.3">PR9A</text>
<text x="255" y="54.2">PB13A</text>
<text x="255" y="56.8">PB13B</text>
<text x="255" y="59.3">PB15A</text>
<text x="57.8" y="63.9">Perioheral</text>
<text x="133.5" y="60.6">R8</text>
<text x="133.7" y="63.1">4.7k</text>
<text x="159.8" y="61.8">PT18B</text>
<text x="159.8" y="64.4">PT20C/SCL</text>
<text x="208" y="64.4">PR10A</text>
<text x="208" y="61.8">PR9B</text>
<text x="255" y="64.4">PB20A</text>
<text x="255" y="61.8">PB15B</text>
<text x="159.8" y="66.9">PT20D/SDA</text>
<text x="159.8" y="69.5">PT21A</text>
<text x="208" y="66.9">PR10B</text>
<text x="208" y="69.5">PR13A</text>
<text x="255" y="66.9">PB20B</text>
<text x="255" y="69.5">PB21A</text>
<text x="130.2" y="75.1">GND</text>
<text x="159.8" y="72">PT21B</text>
<text x="159.8" y="74.5">PT23C/JTAGENB</text>
<text x="159.8" y="77.1">PT23D/PROG</text>
<text x="208" y="74.5">PR14A</text>
<text x="208" y="72">PR13B</text>
<text x="208" y="77.1">PR14B</text>
<text x="255" y="72">PB21B</text>
<text x="255" y="77.1">PB23B</text>
<text x="255" y="74.5">PB23A</text>
<text x="159.8" y="79.6">PT24A</text>
<text x="159.8" y="82.2">PT24B</text>
<text x="208" y="79.6">PR15A</text>
<text x="208" y="82.2">PR15B</text>
<text x="255" y="79.6">PB24A</text>
<text x="255" y="82.2">PB24B</text>
<text x="159.8" y="84.7">PT25A</text>
<text x="159.8" y="87.2">PT25B</text>
<text x="159.8" y="89.8">PT27A</text>
<text x="208" y="84.7">PR16A</text>
<text x="208" y="89.8">PR18A</text>
<text x="208" y="87.2">PR16B</text>
<text x="255" y="84.7">PB27A</text>
<text x="255" y="89.8">PB29A</text>
<text x="255" y="87.2">PB27B</text>
<text x="159.8" y="92.3">PT27B</text>
<text x="159.8" y="94.9">PT28C/INITN</text>
<text x="208" y="92.3">PR18B</text>
<text x="208" y="94.9">PR19A</text>
<text x="255" y="94.9">PB30A</text>
<text x="255" y="92.3">PB29B</text>
<text x="158.1" y="101.2">LCMXO2-4000HC-132MG</text>
<text x="159.8" y="97.4">PT28D/DONE</text>
<text x="206.3" y="101.2">LCMXO2-4000HC-132MG</text>
<text x="208" y="97.4">PR19B</text>
<text x="255" y="97.4">PB30B/SISPI</text>
<text x="237.1" y="103.2">+3V3</text>
<text x="253.3" y="102.5">LCMXO2-4000HC-132MG</text>
<text x="127.2" y="111.4">U1D</text>
<text x="169.1" y="111.4">U1E</text>
<text x="207.9" y="111.4">U1F</text>
<text x="251.6" y="108.8">U1G</text>
<text x="252.5" y="112.6">VCC</text>
<text x="265.6" y="112.6">GND</text>
<text x="128" y="116.5">PL16A</text>
<text x="128" y="119">PL16B</text>
<text x="169.9" y="116.5">PL9A</text>
<text x="169.9" y="119">PL9B</text>
<text x="209.3" y="116.5">PL3A</text>
<text x="209.3" y="119">PL3B</text>
<text x="252.5" y="117.7">VCC</text>
<text x="252.5" y="115.2">VCC</text>
<text x="265.6" y="115.2">GND</text>
<text x="265.6" y="117.7">GND</text>
<text x="128" y="121.5">PL17A</text>
<text x="128" y="124.1">PL17B</text>
<text x="169.9" y="121.5">PL10C</text>
<text x="169.9" y="124.1">PL10D</text>
<text x="209.3" y="121.5">PL4A</text>
<text x="209.3" y="124.1">PL4B</text>
<text x="252.5" y="120.3">VCC</text>
<text x="252.5" y="124.1">VCCIO0</text>
<text x="265.6" y="120.3">GND</text>
<text x="265.6" y="122.8">GND</text>
<text x="265.6" y="125.3">GND</text>
<text x="23.7" y="131.1">+3V3</text>
<text x="62.3" y="131.1">+5V</text>
<text x="128" y="129.2">PL19B</text>
<text x="128" y="131.7">PL20A</text>
<text x="169.9" y="126.6">PL13A</text>
<text x="169.9" y="129.2">PL13B</text>
<text x="169.9" y="131.7">PL14A</text>
<text x="209.3" y="126.6">PL6A</text>
<text x="209.3" y="129.2">PL6B</text>
<text x="209.3" y="131.7">PL7A</text>
<text x="252.5" y="126.6">VCCIO0</text>
<text x="252.5" y="129.2">VCCIO0</text>
<text x="265.6" y="130.4">GND</text>
<text x="265.6" y="127.9">GND</text>
<text x="128" y="134.2">PL20B</text>
<text x="169.9" y="134.2">PL14B</text>
<text x="209.3" y="134.2">PL7B</text>
<text x="209.3" y="136.8">PL8A</text>
<text x="252.5" y="133">VCCIO1</text>
<text x="252.5" y="135.5">VCCIO1</text>
<text x="265.6" y="135.5">GND</text>
<text x="265.6" y="133">GND</text>
<text x="43.5" y="138.7">J1</text>
<text x="70.7" y="142.5">+3V3</text>
<text x="209.3" y="139.3">PL8B</text>
<text x="252.5" y="138">VCCIO1</text>
<text x="252.5" y="141.9">VCCIO2</text>
<text x="278.8" y="143.7">GND</text>
<text x="125.1" y="145.7">LCMXO2-4000HC-132MG</text>
<text x="168.2" y="145.7">LCMXO2-4000HC-132MG</text>
<text x="206.8" y="145.7">LCMXO2-4000HC-132MG</text>
<text x="252.5" y="144.4">VCCIO2</text>
<text x="252.5" y="146.9">VCCIO2</text>
<text x="111.3" y="152.7">+3V3</text>
<text x="252.5" y="150.7">VCCIO3</text>
<text x="252.5" y="153.3">VCCIO3</text>
<text x="252.5" y="155.8">VCCIO3</text>
<text x="77.6" y="158.4">R1</text>
<text x="252.5" y="159.6">NC</text>
<text x="77.6" y="163.4">R2</text>
<text x="83.6" y="163.4">10k</text>
<text x="112.4" y="167.7" transform="rotate(-90 112.4 167.7)">C1</text>
<text x="117.5" y="167.7" transform="rotate(-90 117.5 167.7)">C2</text>
<text x="122.6" y="167.7" transform="rotate(-90 122.6 167.7)">C3</text>
<text x="127.6" y="167.7" transform="rotate(-90 127.6 167.7)">C4</text>
<text x="132.7" y="167.7" transform="rotate(-90 132.7 167.7)">C5</text>
<text x="137.8" y="167.7" transform="rotate(-90 137.8 167.7)">C6</text>
<text x="142.9" y="167.7" transform="rotate(-90 142.9 167.7)">C7</text>
<text x="148" y="167.7" transform="rotate(-90 148 167.7)">C8</text>
<text x="153" y="167.7" transform="rotate(-90 153 167.7)">C9</text>
<text x="77.6" y="173.6">R4</text>
<text x="77.6" y="168.5">R3</text>
<text x="83.6" y="168.5">10k</text>
<text x="77.6" y="178.7">R5</text>
<text x="83.6" y="178.7">10k</text>
<text x="112.4" y="177.6" transform="rotate(-90 112.4 177.6)">0.1uF</text>
<text x="117.5" y="177.6" transform="rotate(-90 117.5 177.6)">0.1uF</text>
<text x="122.6" y="177.6" transform="rotate(-90 122.6 177.6)">0.1uF</text>
<text x="127.6" y="177.6" transform="rotate(-90 127.6 177.6)">0.1uF</text>
<text x="132.7" y="177.6" transform="rotate(-90 132.7 177.6)">0.1uF</text>
<text x="137.8" y="177.6" transform="rotate(-90 137.8 177.6)">0.1uF</text>
<text x="142.9" y="177.6" transform="rotate(-90 142.9 177.6)">0.1uF</text>
<text x="148" y="177.6" transform="rotate(-90 148 177.6)">0.1uF</text>
<text x="153" y="177.6" transform="rotate(-90 153 177.6)">0.1uF</text>
<text x="77.6" y="183.8">R6</text>
<text x="83.6" y="183.8">10k</text>
<text x="151.8" y="188.2">GND</text>
<text x="250.8" y="186.3">LCMXO2-4000HC-132MG</text>
<text x="23.6" y="197">GND</text>
<text x="61.7" y="197">GND</text>
</g>
<g font-size="1.8">
<text x="237.5" y="27.9">B_LED1</text>
<text x="37" y="33">~{RST}</text>
<text x="39.1" y="35.5">ISP</text>
<text x="83.9" y="33">RXD</text>
<text x="84.1" y="35.5">TXD</text>
<text x="190.5" y="33">SEG_B2</text>
<text x="237.5" y="30.5">G_LED1</text>
<text x="237.5" y="33">SPICS</text>
<text x="237.5" y="35.5">R_LED2</text>
<text x="83.9" y="39.4">TDO</text>
<text x="84.8" y="41.9">TDI</text>
<text x="237.5" y="40.6">B_LED2</text>
<text x="237.5" y="38.1">G_LED2</text>
<text x="83.9" y="47">TMS</text>
<text x="84" y="44.4">TCK</text>
<text x="190.5" y="43.2">GPIO29</text>
<text x="237.5" y="45.7">SPISO</text>
<text x="237.5" y="43.2">SPISCK</text>
<text x="84" y="50.8">CLK</text>
<text x="190.5" y="50.8">GPIO28</text>
<text x="190.5" y="53.3">GPIO26</text>
<text x="237.5" y="48.2">GPIO9</text>
<text x="237.5" y="53.3">GPIO11</text>
<text x="190.5" y="58.4">GPIO27</text>
<text x="190.5" y="55.9">GPIO25</text>
<text x="237.5" y="55.9">GPIO10</text>
<text x="237.5" y="58.4">GPIO12</text>
<text x="142.2" y="63.5">SCL</text>
<text x="190.5" y="60.9">GPIO23</text>
<text x="190.5" y="63.5">GPIO24</text>
<text x="237.5" y="60.9">GPIO13</text>
<text x="237.5" y="63.5">SW1</text>
<text x="44.4" y="71.1">LED2</text>
<text x="44.4" y="68.6">LED1</text>
<text x="90.1" y="71.1">SW2</text>
<text x="90.1" y="68.6">SW1</text>
<text x="142.2" y="68.6">SEG_DIG1</text>
<text x="142.2" y="66">SDA</text>
<text x="142.2" y="71.1">SEG_F1</text>
<text x="190.5" y="71.1">GPIO20</text>
<text x="190.5" y="68.6">GPIO16</text>
<text x="190.5" y="66">GPIO22</text>
<text x="237.5" y="68.6">GPIO14</text>
<text x="237.5" y="71.1">SW2</text>
<text x="237.5" y="66">GPIO15</text>
<text x="44.4" y="73.6">LED3</text>
<text x="44.4" y="76.2">LED4</text>
<text x="90.1" y="76.2">SW4</text>
<text x="90.1" y="73.6">SW3</text>
<text x="142.2" y="76.2">PROGRAM</text>
<text x="142.2" y="73.6">SEG_G1</text>
<text x="190.5" y="73.6">GPIO21</text>
<text x="190.5" y="76.2">GPIO19</text>
<text x="237.5" y="73.6">LED8</text>
<text x="237.5" y="76.2">LED7</text>
<text x="44.4" y="81.3">LED6</text>
<text x="44.4" y="83.8">LED7</text>
<text x="44.4" y="78.7">LED5</text>
<text x="89.4" y="83.8">KEY3</text>
<text x="89.4" y="81.3">KEY2</text>
<text x="89.4" y="78.7">KEY1</text>
<text x="142.2" y="81.3">SEG_B1</text>
<text x="142.2" y="83.8">SEG_G2</text>
<text x="142.2" y="78.7">SEG_A1</text>
<text x="190.5" y="83.8">KEY1</text>
<text x="190.5" y="81.3">GPIO18</text>
<text x="190.5" y="78.7">GPIO17</text>
<text x="237.5" y="83.8">SW4</text>
<text x="237.5" y="81.3">LED6</text>
<text x="237.5" y="78.7">SW3</text>
<text x="44.4" y="86.3">LED8</text>
<text x="89.4" y="86.3">KEY4</text>
<text x="142.2" y="88.9">SEG_A2</text>
<text x="142.2" y="86.3">SEG_F2</text>
<text x="190.5" y="86.3">KEY2</text>
<text x="190.5" y="88.9">LED2</text>
<text x="237.5" y="88.9">LED4</text>
<text x="237.5" y="86.3">LED5</text>
<text x="44.4" y="91.4">R_LED1</text>
<text x="44.4" y="94">G_LED1</text>
<text x="87.1" y="94">G_LED2</text>
<text x="87.2" y="91.4">R_LED2</text>
<text x="142.2" y="91.4">SEG_DIG2</text>
<text x="142.2" y="94">INITN</text>
<text x="190.5" y="91.4">KEY3</text>
<text x="190.5" y="94">LED1</text>
<text x="237.5" y="94">SN</text>
<text x="237.5" y="91.4">LED3</text>
<text x="44.4" y="101.6">SEG_A1</text>
<text x="44.4" y="96.5">B_LED1</text>
<text x="87" y="101.6">SEG_A2</text>
<text x="87.2" y="96.5">B_LED2</text>
<text x="142.2" y="96.5">DONE</text>
<text x="190.5" y="96.5">KEY4</text>
<text x="237.5" y="96.5">SPISI</text>
<text x="44.4" y="106.7">SEG_C1</text>
<text x="44.4" y="104.1">SEG_B1</text>
<text x="87" y="104.1">SEG_B2</text>
<text x="87" y="106.7">SEG_C2</text>
<text x="44.4" y="109.2">SEG_D1</text>
<text x="44.4" y="111.7">SEG_E1</text>
<text x="87" y="109.2">SEG_D2</text>
<text x="87.1" y="111.7">SEG_E2</text>
<text x="44.4" y="116.8">SEG_G1</text>
<text x="44.4" y="119.4">SEG_DP1</text>
<text x="44.4" y="114.3">SEG_F1</text>
<text x="85.8" y="119.4">SEG_DP2</text>
<text x="86.9" y="116.8">SEG_G2</text>
<text x="87.2" y="114.3">SEG_F2</text>
<text x="110.5" y="118.1">GPIO6</text>
<text x="110.5" y="115.6">GPIO5</text>
<text x="152.4" y="115.6">SEG_DP1</text>
<text x="152.4" y="118.1">GPIO1</text>
<text x="44.4" y="121.9">SEG_DIG1</text>
<text x="85.1" y="121.9">SEG_DIG2</text>
<text x="110.5" y="120.6">SEG_DP2</text>
<text x="110.5" y="123.2">GPIO7</text>
<text x="152.4" y="120.6">GPIO2</text>
<text x="152.4" y="125.7">SEG_D2</text>
<text x="152.4" y="123.2">SEG_E2</text>
<text x="191.8" y="120.6">CLK</text>
<text x="110.5" y="128.3">GPIO8</text>
<text x="152.4" y="130.8">SEG_C2</text>
<text x="152.4" y="128.3">GPIO3</text>
<text x="191.8" y="130.8">SEG_D1</text>
<text x="110.5" y="133.3">R_LED1</text>
<text x="152.4" y="133.3">GPIO4</text>
<text x="191.8" y="135.9">GPIO0</text>
<text x="191.8" y="133.3">SEG_E1</text>
<text x="25.4" y="143.5">SCL</text>
<text x="57.1" y="143.5">GPIO29</text>
<text x="191.8" y="138.4">SEG_C1</text>
<text x="25.4" y="146">SDA</text>
<text x="25.4" y="148.6">GPIO0</text>
<text x="57.1" y="146">GPIO28</text>
<text x="57.1" y="148.6">GPIO27</text>
<text x="25.4" y="151.1">GPIO1</text>
<text x="25.4" y="153.7">GPIO2</text>
<text x="57.1" y="151.1">GPIO26</text>
<text x="57.1" y="153.7">GPIO25</text>
<text x="25.4" y="161.3">GPIO5</text>
<text x="25.4" y="158.7">GPIO4</text>
<text x="25.4" y="156.2">GPIO3</text>
<text x="57.1" y="158.7">GPIO23</text>
<text x="57.1" y="161.3">GPIO22</text>
<text x="57.1" y="156.2">GPIO24</text>
<text x="83.6" y="158.4">10k DONE</text>
<text x="25.4" y="163.8">GPIO6</text>
<text x="25.4" y="166.4">GPIO7</text>
<text x="57.1" y="163.8">GPIO21</text>
<text x="57.1" y="166.4">GPIO20</text>
<text x="88.1" y="163.8">INITN</text>
<text x="25.4" y="174">GPIO10</text>
<text x="25.4" y="168.9">GPIO8</text>
<text x="25.4" y="171.4">GPIO9</text>
<text x="57.1" y="174">GPIO17</text>
<text x="57.1" y="171.4">GPIO18</text>
<text x="57.1" y="168.9">GPIO19</text>
<text x="83.6" y="173.6">10k PROGRAM</text>
<text x="90.3" y="168.9">SN</text>
<text x="25.4" y="179.1">GPIO12</text>
<text x="25.4" y="176.5">GPIO11</text>
<text x="57.1" y="176.5">GPIO16</text>
<text x="58.2" y="179.1">SPICS</text>
<text x="89.2" y="179.1">SCL</text>
<text x="25.4" y="181.6">GPIO13</text>
<text x="25.4" y="184.1">GPIO14</text>
<text x="56.9" y="181.6">SPISCK</text>
<text x="58.1" y="184.1">SPISO</text>
<text x="89" y="184.1">SDA</text>
<text x="25.4" y="186.7">GPIO15</text>
<text x="59" y="186.7">SPISI</text>
</g>
<g font-size="1.8" fill="#848400">
<text x="58.5" y="33.9">~{RST}</text>
<text x="74.9" y="33.9">RXD</text>
<text x="58.5" y="36.4">ISP</text>
<text x="74.9" y="40.3">TDO</text>
<text x="75.1" y="36.4">TXD</text>
<text x="74.9" y="47.9">TMS</text>
<text x="75" y="45.3">TCK</text>
<text x="75.8" y="42.8">TDI</text>
<text x="75" y="51.7">CLK</text>
<text x="58.6" y="55.8">File: LPC11U35.kicad_sch</text>
<text x="58.5" y="69.5">LED1</text>
<text x="76.1" y="69.5">SW1</text>
<text x="58.5" y="77.1">LED4</text>
<text x="58.5" y="74.5">LED3</text>
<text x="58.5" y="72">LED2</text>
<text x="76.1" y="77.1">SW4</text>
<text x="76.1" y="74.5">SW3</text>
<text x="76.1" y="72">SW2</text>
<text x="58.5" y="82.2">LED6</text>
<text x="58.5" y="79.6">LED5</text>
<text x="75.3" y="79.6">KEY1</text>
<text x="75.3" y="82.2">KEY2</text>
<text x="58.5" y="87.2">LED8</text>
<text x="58.5" y="84.7">LED7</text>
<text x="75.3" y="84.7">KEY3</text>
<text x="75.3" y="87.2">KEY4</text>
<text x="58.5" y="94.9">G_LED1</text>
<text x="58.5" y="92.3">R_LED1</text>
<text x="73" y="94.9">G_LED2</text>
<text x="73.1" y="92.3">R_LED2</text>
<text x="58.5" y="97.4">B_LED1</text>
<text x="73.1" y="97.4">B_LED2</text>
<text x="58.5" y="102.5">SEG_A1</text>
<text x="58.5" y="105">SEG_B1</text>
<text x="58.5" y="107.6">SEG_C1</text>
<text x="72.9" y="102.5">SEG_A2</text>
<text x="72.9" y="105">SEG_B2</text>
<text x="72.9" y="107.6">SEG_C2</text>
<text x="58.5" y="110.1">SEG_D1</text>
<text x="58.5" y="112.6">SEG_E1</text>
<text x="72.9" y="110.1">SEG_D2</text>
<text x="73" y="112.6">SEG_E2</text>
<text x="58.5" y="115.2">SEG_F1</text>
<text x="58.5" y="117.7">SEG_G1</text>
<text x="72.8" y="117.7">SEG_G2</text>
<text x="73.1" y="115.2">SEG_F2</text>
<text x="58.5" y="120.3">SEG_DP1</text>
<text x="58.5" y="122.8">SEG_DIG1</text>
<text x="71.1" y="122.8">SEG_DIG2</text>
<text x="71.7" y="120.3">SEG_DP2</text>
<text x="58.6" y="128.2">File: Peripheral.kicad_sch</text>
</g>
</svg>
